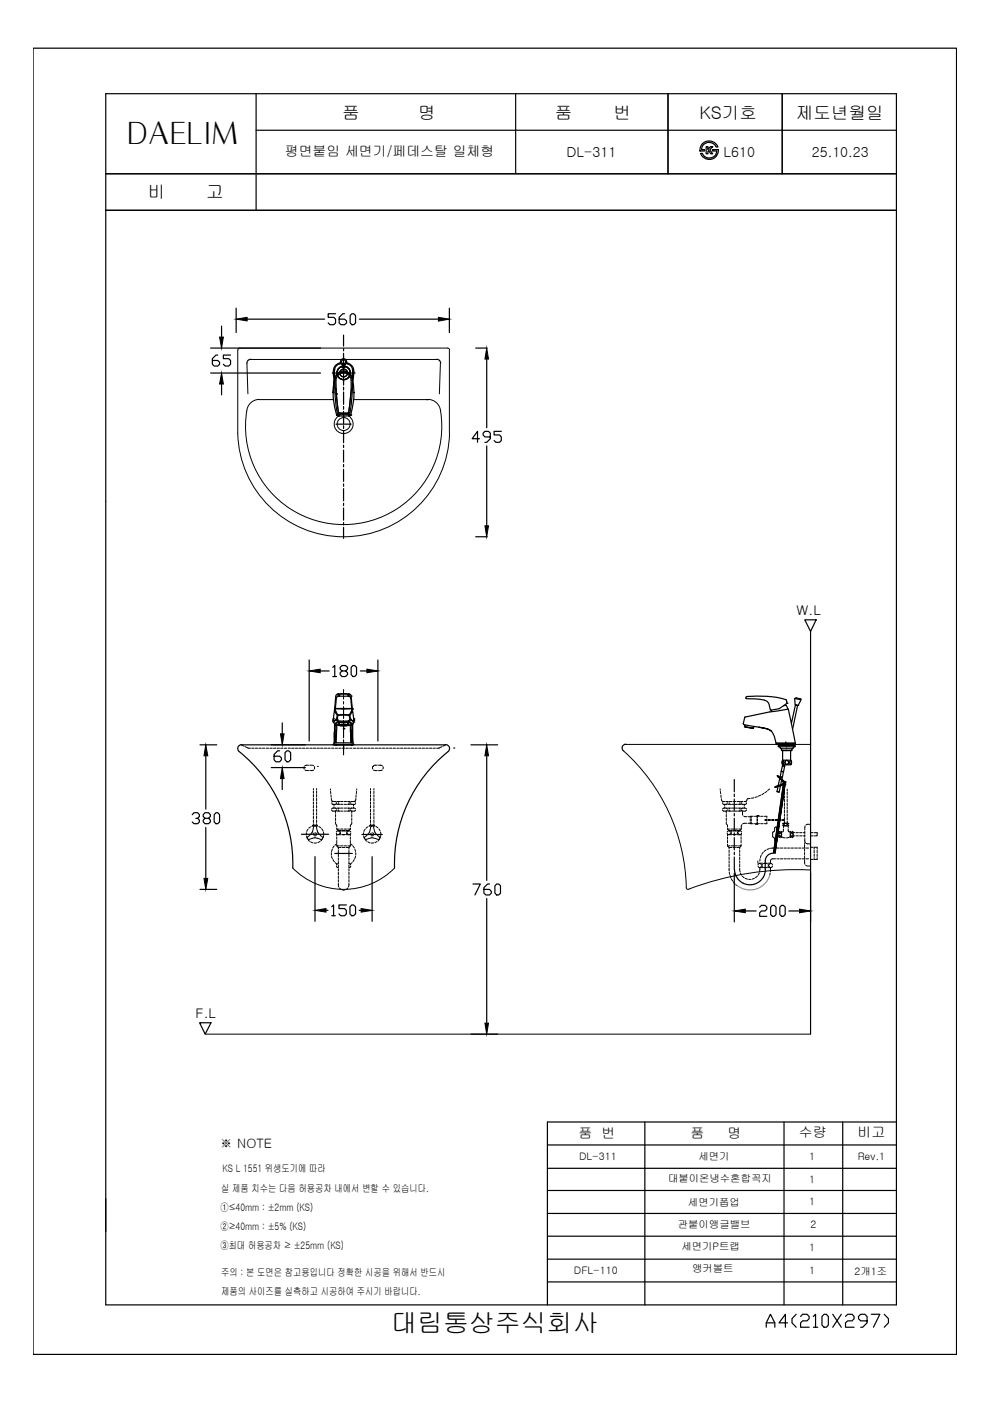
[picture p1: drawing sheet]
<svg xmlns="http://www.w3.org/2000/svg" width="210mm" height="297mm" viewBox="0 0 210 297" stroke-linecap="round" stroke-linejoin="round" font-family="sans-serif">
<!-- layer: YA -->
<g fill="none" stroke="#000" stroke-width=".25">
<path d="M7 10.2h195.8v277h-195.8zM22.4 19.9h167.7v256.8h-167.7zM54.3 19.9v24.7M109.3 19.9v16.9M141.6 19.9v16.9M165.8 19.9v16.9M22.4 36.8h167.7M54.3 27.6h135.8M148.5 32.5h.3a1.64 1.64 0 0 0 1.8 1 1.64 1.64 0 0 0 1.4-1.5h-.9v-.3h1.1a1.9 1.9 0 0 1-1.5 2.1 1.9 1.9 0 0 1-2.2-1.3zM148.8 30.6a2 2 0 0 1 3.4 .6h-.3a1.63 1.63 0 0 0-1.8-1 1.63 1.63 0 0 0-1.4 1.5h.7v.3h-1l.1-.7zM149.7 31.1h.4v.5l.6-.5h.5l-.7 .6 .6 .9h-.4l-.4-.7-.2 .2v.5h-.4zM22.4 44.6h167.7"/>
<path d="M136.7 237.9v38.8M190.1 237.9h-74v38.8M116.1 271.8h74M116.1 267h74"/>
</g>
<!-- layer: Dim -->
<g fill="none" stroke="#000" stroke-width=".25">
<path d="M44.6 79.1h23.4M44.6 73.8h23.4M46.2 75.3h-.4l-.8 .7v1.2l.4 .4h.8l.4-.4v-.4l-.4-.4h-1.2M47 69.1v2.4M48.9 75.3h-1.5v.7h1.1l.4 .4v.8l-.4 .4h-.8l-.3-.4M50.1 65.3v5.2M52.4 67.7h16.4M53.2 76.2l-.6 .2-.2 .6M71.1 66.5h-1.5v.8h1.2l.3 .4v.8l-.3 .3h-.8l-.4-.3M73.1 66.5h-.4l-.8 .8v1.2l.4 .3h.8l.4-.3v-.5l-.4-.3h-1.2M74.2 66.9l.4-.4h.4l.4 .4v1.6l-.4 .3h-.4l-.4-.3zM76.2 67.7h16.7"/>
<path d="M92.6 76.2l.6 .2 .2 .6M95.3 65.3v5.2M100.9 73.8h2.4M103.2 76.1v14.6M47 81.4v2.3M101.7 93h-1.6l1.1-1.5v2.3M103.2 94.5v17M104 92.6h-1.2l-.4-.4v-.4l.4-.3h.8l.4 .3v1.2l-.8 .8h-.4M106.3 91.5h-1.5v.7h1.1l.4 .4v.8l-.4 .4h-.8l-.3-.4M100.9 113.8h2.4M65.6 139.9v17.2M80.1 139.9v17.2"/>
<path d="M171.9 133.9v85.4M42.4 157.9h3.6M51.2 157.9h43.3M51.2 157.9a.83 .83 0 0 0-.8 .5 .83 .83 0 0 0 .3 1 30.5 30.5 0 0 1 11.4 24.6M59.3 159.2h-.4l-.8 .7v1.2l.4 .4h.8l.4-.4v-.4l-.4-.4h-1.2M59.8 153.3v2.3M60.4 159.6l.4-.4h.4l.4 .4v1.5l-.4 .4h-.4l-.4-.4zM67.9 142.3h1.9M70.6 141.5l.4-.4v2.3M70.6 143.4h.8M72.5 142.3l-.4-.4v-.4l.4-.4h.8l.4 .4v.4l-.4 .4h-.8l-.4 .3v.4l.4 .4h.8l.4-.4v-.4l-.4-.3M72.8 157.8v.8"/>
<path d="M74.8 141.1h.4l.4 .4v1.5l-.4 .4h-.4l-.3-.4v-1.5zM76.4 142.3h1.4M94.5 157.9a.83 .83 0 0 1 .8 .5 .83 .83 0 0 1-.3 1 30.5 30.5 0 0 0-11.3 24.6M96.2 158.6h.1M99.9 157.9h5.6M132.7 157.8a.78 .78 0 0 0-.8 .5 .78 .78 0 0 0 .3 .9M164.5 157.6h4.1M166.6 157.3v.3M40.8 172.7l.3-.4h.8l.4 .4v.4l-.4 .4h-.4M41.9 173.5l.4 .4v.4l-.4 .3h-.8l-.3-.3M43.5 173.5l-.4-.4v-.4l.4-.4h.7l.4 .4v.4l-.4 .4h-.7l-.4 .4v.4l.4 .3h.7l.4-.3v-.4l-.4-.4M43.6 160.2v11.3"/>
<path d="M43.6 175.4v10.8M45.8 172.3h.4l.4 .4v1.6l-.4 .3h-.4l-.4-.3v-1.6zM57.5 162.7h7.3M59.8 165.1v2.3M103.2 160.2v26.5M42.4 188.6h3.6M66.8 181.6v13.7M69.1 193h.4M70.3 192.2l.4-.3v2.3M70.3 194.2h.8M73.4 191.9h-1.5v.7h1.2l.3 .4v.8l-.3 .4h-.9l-.3-.4M74.2 192.2l.4-.3h.4l.4 .3v1.6l-.4 .4h-.4l-.4-.4z"/>
<path d="M76.1 193h.5M78.9 181.6v13.7M100.3 187.4h1.5l-1.1 2.4M103.2 190.5v26.4M103.8 187.4h-.4l-.8 .8v1.2l.4 .4h.8l.4-.4v-.4l-.4-.4h-1.2M104.9 187.8l.4-.4h.4l.4 .4v1.6l-.4 .4h-.4l-.4-.4zM155.7 185.1v10.4M158 193.1h2.3M161.1 192.3l.3-.3h.8l.4 .3v.5l-.4 .3h-.8l-.3 .4v.8h1.5M163.8 192h.4l.3 .3v1.6l-.3 .4h-.4l-.4-.4v-1.6zM165.3 192.3l.4-.3h.4l.4 .3v1.6l-.4 .4h-.4l-.4-.4zM167.2 193.1h2.3"/>
<path d="M99.9 219.3h5.6M166.2 237.9v38.8M178.7 237.9v38.8M116.1 257.3h74M116.1 252.4h74M116.1 242.8h74M116.1 247.7h74M116.1 262.1h74"/>
<circle cx="72.9" cy="79.1" r="1.42"/>
</g>
<!-- layer: drawing -->
<g fill="none" stroke="#000" stroke-width=".21">
<path d="M52.4 77.1l.2 6.4M53.2 76.2h39.4M93.4 77.1l-.2 6.4M94.9 73.8h-44.1l-.4 .4M94.9 73.8l.4 .4v17.6a22.4 22.4 0 0 1-22.5 22 22.4 22.4 0 0 1-22.4-22v-17.6M52.3 87.1a20.8 20.8 0 0 0 20.6 24.1 20.8 20.8 0 0 0 20.5-24.1M70.7 84.7h-15.8a2.69 2.69 0 0 0-2.6 2.4M71.7 88.2a2.01 2.01 0 0 0-.3 3 2.01 2.01 0 0 0 3 0 2.01 2.01 0 0 0-.4-3M75 84.7h15.8M90.8 84.7a2.69 2.69 0 0 1 2.6 2.4M132.2 159.2a40.5 40.5 0 0 1 13.4 29.2l.2 .2a64.9 64.9 0 0 1 26-4.1M132.7 157.8h39.2"/>
<path d="M62.1 184a15.1 15.1 0 0 0 21.6 0M43.5 219.3h128.4"/>
<circle cx="72.9" cy="89.9" r="1.38"/>
</g>
<!-- layer: HID -->
<g fill="none" stroke="#000" stroke-width=".21">
<path d="M51.2 157.9l.6 .3M52 158.3l.6 .3h.5M53.4 158.6h.5M54.1 158.6h.5M54.9 158.6h.5M55.7 158.6h.5M56.5 158.6h.5M57.2 158.6h.5M58 158.6h.5M58.7 158.6h.6M59.5 158.6h.5M60.3 158.6h.5"/>
<path d="M61.1 158.6h.5M61.8 158.6h.5M62.6 158.6h.5M63.4 158.6h.5M64.1 158.6h.5M64.9 158.6h.5M65.7 158.6h.5M66.4 158.6h.6M67.2 158.6h.5M68 158.6h.5M68.7 158.6h.5M69.5 158.6h.5"/>
<path d="M70.3 158.6h.5M71.1 158.6h.5M71.8 158.6h.5M72.6 158.6h.5M73.3 158.6h.6M74.1 158.6h.5M74.9 158.6h.5M75.7 158.6h.5M76.4 158.6h.5M77.2 158.6h.5M78 158.6h.5M78.7 158.6h.5"/>
<path d="M79.5 158.6h.5M80.3 158.6h.5M81.1 158.6h.5M81.8 158.6h.5M82.6 158.6h.5M83.3 158.6h.5M84.1 158.6h.6M84.9 158.6h.5M85.7 158.6h.5M86.4 158.6h.5M87.2 158.6h.5M88 158.6h.5"/>
<path d="M88.8 158.6h.5M89.5 158.6h.5M90.3 158.6h.5M91 158.6h.6M91.8 158.6h.5M93.7 158.3l-.6 .3h-.5M94.5 157.9l-.6 .3M64.5 162.5v.5M64.7 163.3l.7 .1M65 176.5v.6M65 177.3l.2 .5M65.3 175.8l-.2 .5"/>
<path d="M65.3 178l.3 .4M65.4 162.2l-.8 .2M65.7 162.2l.8 .2M65.9 175.3l-.4 .3M65.9 178.5l.5 .2M66.4 167.2v.2M66.4 167.7v.5M66.4 168.5v.5M66.4 169.3v.5M66.4 170v.5M66.4 170.8v.5M66.4 171.5v.6"/>
<path d="M66.4 172.3v.5M66.4 173.1v.5M66.4 173.9v.5M66.4 174.6v.3M66.5 163.3l-.8 .1M66.6 175.1l.4 .1 .4 1.3 1 1-.1 .4-1.5-.3-1.3 .4-.3-.2v-.3l1-1zM66.6 175.1l-.5 .1M66.6 176.6l-.2 .2 .1 .2M66.7 162.5v.5M66.8 175.1h.5l-.1-.2h-.8l-.1 .2M66.8 176.6l.3 .3M67 177.1l-.4 .1"/>
<path d="M67.1 178.7h-.5M67.1 167.2v.2M67.1 167.7v.5M67.1 168.5v.5M67.1 169.3v.5M67.1 170v.5M67.1 170.8v.5M67.1 171.5v.6M67.1 172.3v.5M67.1 173.1v.5M67.1 173.9v.5M67.1 174.6v.3"/>
<path d="M67.3 162.5h.1M67.6 175.2l.4 .3M67.8 178.4l-.4 .3M68.2 175.7l.3 .5M68.4 177.9l-.4 .4M68.6 176.4l.1 .5M68.6 177.1l-.1 .5M70 167.3l.1 .2M70.1 167.8v.5M70.2 168.5v.6M70.3 169.3l.1 .5 .8 .1M70.3 171.8l.3 .2"/>
<path d="M70.3 170.4l.3 .1M70.6 172h.6M70.6 170.5h.6M70.6 171.3l-.3 .2M70.6 169.9l-.3 .2M70.6 171.3h.6M70.8 170.5v.3M70.8 171.1v.2M70.9 179.4l-.3 .4M71.1 171.3l.3 .2M71.1 169.9l.3 .2M71.1 174.2v.5l.3 .3v.3"/>
<path d="M71.1 172v.4M71.1 172.7v.5M71.1 173.5v.5M71.3 176.7l.2 .2 .8 .1M71.3 171.8l-.2 .2M71.4 170.4l-.3 .1M71.4 178.9l-.4 .3M71.4 175.5v.3M71.4 176.8v.4M71.4 177.4v.5M71.4 178.2v.5M71.4 179v.3"/>
<path d="M71.4 171.3h.6l-.3 .2M71.4 172h.6M71.4 170.5h.6M71.4 169.9h.6M71.7 176.1l.3 .3M71.7 171.8l.3 .2M71.7 170.4l.3 .1M71.7 179.7h.6M71.7 179.7v.4M72 175.8h-.6l.3 .3h.6h-.6l-.4 .3M72 179.3h-.6l.3 .4M72 169.9l-.3 .2"/>
<path d="M72 176.7l-.3 .3M72.2 179.3h.5M72.2 175.8h.5M72.2 172h.5M72.2 170.5h.5M72.2 171.3h.5M72.2 169.9h.5M72.2 176.3v.5M72.5 176.9h.7M72.5 176.2h.7M72.6 177h.5M72.6 176.1h.5"/>
<path d="M72.6 179.7h.5M73 179.3h.5M73 175.8h.5M73 172h.5M73 170.5h.5M73 171.3h.5M73 169.9h.5M73.3 179.7h.7M73.4 176.3v.5M73.6 176.7l.4 .3M73.7 179.3h.6M73.7 175.8h.6"/>
<path d="M73.7 170.5h.6M73.7 171.3h.5M73.7 169.9h.5M73.8 171.3l.2 .2M73.8 169.9l.3 .2M74 179.7v.4M74 176.1l-.4 .3M74 171.8l-.3 .2h.5M74 170.4l-.2 .1M74.3 175.8l-.3 .3h-.7h.8l.3 .3M74.3 178.9l.4 .3M74.3 175.5v.3"/>
<path d="M74.3 176.8v.4M74.3 177.4v.5M74.3 178.2v.5M74.3 179v.3M74.3 179.3l-.3 .4M74.3 171.8l.3 .2M74.3 170.4l.3 .1M74.4 176.7l-.3 .3h-.8M74.5 171.3h.5M74.6 171.3l-.3 .2M74.6 169.9l-.3 .2M74.6 174.2v.5l-.3 .3v.3"/>
<path d="M74.6 172v.4M74.6 172.7v.5M74.6 173.5v.5M74.8 179.4l.3 .4M75 170.5v.3M75 171.1v.2M75.1 171.3l.3 .2M75.1 169.9l.3 .2M75.4 171.8l-.3 .2h-.6M75.4 170.4l-.1 .1h-.8M75.5 169.3l-.2 .6h-.8M75.5 168.5v.6"/>
<path d="M75.6 167.8v.5M75.6 167.3v.2M77.1 176.5v.6M77.1 177.3l.2 .5M77.4 175.8l-.2 .5M77.4 178l.4 .4M78 175.3l-.4 .3M78 178.5l.5 .2M78.6 167.2v.3M78.6 167.7v.5M78.6 168.5v.5M78.6 169.3v.5"/>
<path d="M78.6 170v.5M78.6 170.8v.5M78.6 171.6v.5M78.6 172.4v.5M78.6 173.1v.5M78.6 173.9v.5M78.6 174.6v.3M78.7 175.1l.5 .1 .3 1.4 1 1-.2 .4-1.4-.4-.7 .2a.53 .53 0 0 1-.8 .1l-.1-.4 1-1zM78.7 176.6l-.1 .4M78.7 175.1l-.5 .1M79 176.6l.2 .3M79 175.1h.5"/>
<path d="M79 162.5v.5M79 162.5h.1M79.1 177.1l-.4 .1M79.2 163.3l.8 .1M79.2 178.7h-.5M79.3 167.2v.3M79.3 167.7v.5M79.3 168.5v.5M79.3 169.3v.5M79.3 170v.5M79.3 170.8v.5M79.3 171.6v.5"/>
<path d="M79.3 172.4v.5M79.3 173.1v.5M79.3 173.9v.5M79.3 174.6v.3M79.4 175.1l-.1-.2h-.8l-.1 .2M79.7 175.2l.4 .3M80 178.4l-.5 .3M80 162.2l-.8 .2M80.2 162.2l.9 .2M80.3 175.7l.3 .5M80.5 177.9l-.3 .4M80.7 176.4l.1 .5"/>
<path d="M80.7 177.1l-.1 .5M81.1 163.3l-.9 .1M81.2 162.5v.5M152.7 167.3v.2M152.7 167.8l.1 .5M152.9 168.6v.5M152.9 169.3l.2 .5 .6 .1M153.2 170.4l.3 .1M153.2 171.8l.3 .2M153.4 172h.7M153.4 170.5h.7M153.5 169.9l-.3 .2"/>
<path d="M153.7 170.5v.3M153.7 171.1v.2M154 171.3l.2 .2M154 174.2v.5l.2 .3v.3M154 172v.4M154 172.7v.5M154 173.5v.5M154 171.3h-.6l-.2 .2M154.2 176.7l.1 .2 .9 .1M154.2 170.4l-.3 .1M154.2 171.8l-.3 .2M154.2 175.5v.3l.4 .3h.6h-.7l-.3 .3"/>
<path d="M154.2 179.3h.6M154.2 175.8h.6M154.2 179.3l.4 .4M154.2 176.8v.4M154.2 177.4v.5M154.2 178.2v.5M154.2 179v.3M154.3 171.3h.5M154.3 172h.5M154.3 170.5h.5M154.4 169.9h-.4l.2 .2M154.5 176.1l.4 .3"/>
<path d="M154.5 179.7h.7M154.6 170.4l.3 .1M154.6 171.8l.3 .2M154.6 179.7v.3M154.7 169.9h.5M154.8 169.9l-.2 .2M154.8 171.3l-.2 .2M154.9 176.7l-.4 .3M155.1 179.3h.5M155.1 175.8h.5M155.1 172h.5M155.1 170.5h.5"/>
<path d="M155.1 171.3h.5M155.1 176.3l-.1 .2 .1 .3M155.3 176.9h.8M155.3 176.2h.8M155.4 177h.5M155.4 176.1h.6M155.4 179.7h.5M155.4 169.9h.6M155.8 179.3h.5M155.9 175.8h.5M155.9 172h.5M155.9 170.5h.5"/>
<path d="M155.9 171.3h.5M156.2 176.1h.6M156.2 179.7h.6M156.2 169.9h.5M156.3 176.3v.5M156.5 176.7l.4 .3M156.6 179.3h.5M156.6 175.8h.6M156.6 171.3h.5M156.7 169.9l.2 .2M156.7 171.3l.2 .2M156.8 176.1l.4 .3"/>
<path d="M156.8 179.7v.3M156.9 176.1l-.4 .3M156.9 170.4l-.3 .1h.5M156.9 171.8l-.3 .2h.5M157 169.9h.5M157.1 179.3l-.3 .4M157.1 176.8v.4M157.1 177.4v.5M157.1 178.2v.5M157.1 179v.3M157.2 176.7l-.3 .3h-.7M157.2 170.4l.3 .1"/>
<path d="M157.2 171.8l.3 .2M157.3 174.9l-.1 .9-.4 .3M157.4 171.3h.5M157.4 172l.1 .9M157.5 169.9l-.3 .2M157.5 171.3l-.3 .2M157.7 173.1l.7 .1M157.8 169.9h.3M157.8 170.5v.3M157.8 171.1v.2M158 169.9l.3 .2M158 171.3l.3 .2"/>
<path d="M158.3 170.4l-.2 .1h-.7M158.3 171.8l-.3 .2h-.6M158.4 174.6l-.9 .1M158.6 174.6h.5M158.7 173.2h.4M159.1 169.3h-.6l-.2 .5-.3 .1M159.1 174.3v.3h.6M159.1 173.6v.5M159.3 173.1v.2M159.3 173.6v.5M159.3 174.3v.3M159.7 173.1h-.6v.2"/>
<path d="M159.8 169.1l-.5 .1M160 174.6h1M160 173.1h1M160.5 172.9v.4M160.5 173.6v.5M160.5 174.3v.5h-.3M160.6 173.6v.5M160.6 174.3v.5M160.6 168.9l-.5 .2M160.9 172.9h-.3v.4M161.3 174.6h.5M161.3 173.1h.5"/>
<path d="M161.3 168.6l-.5 .2M162 168.2l-.5 .3M162 173.1h.6v.2M162.2 173.8h.4M162.2 174h.4M162.6 167.8l-.4 .3M162.6 174.3v.3h-.6M162.6 173.6v.5M162.8 173.8h.6M162.8 174h.6M163.1 179.9l-.5 .2M163.2 167.3l-.4 .3"/>
<path d="M163.6 173.8h.5M163.6 174h.5M164.4 173.8h.5M164.4 174h.5M164.5 179.8h-1.1M164.7 176v-.6h-.3l-.2 .1v.7l-.4 .3v.8l.4 .4v.6l.3 .2 .2-.1v-.6M164.7 177.1v.5M164.7 177.1h.2M164.7 179.8h.5M164.8 177.1l.5 .5M165.1 173.8h.5M165.1 174h.5"/>
<path d="M165.2 176.3l.1 .2 .3-.2M165.3 176.2l-.5 .6h-.1v-.5M165.5 179.8h.5M165.5 176.2l.2 .3v.8l-.2 .3M165.6 177.5l-.2-.2-.2 .3M165.7 177.4l.8 .2M165.9 173.8h.4M165.9 174h.4M165.9 174.7l.2-.2h1l.1 .2M165.9 174.9l.3 .2M166 174.6l.2 .1-.2 .4M166.1 175.7v.6l-.4 .1"/>
<path d="M166.1 175.1v.4M166.2 179.8h.5M166.3 167.3v.4M166.3 168v.5M166.3 168.7v.5M166.3 169.5v.5M166.3 170.2v.6M166.3 171v.5M166.3 171.8v.5M166.3 172.6v.5M166.3 173.3v.5M166.3 174.1v.4"/>
<path d="M166.9 167.3v.4M166.9 168v.5M166.9 168.7v.5M166.9 169.5v.5M166.9 170.2v.6M166.9 171v.5M166.9 171.8v.5M166.9 172.6v.5M166.9 173.3v.5M166.9 174.1v.4M167 179.8h.5M167.1 175.7l.1 .6 .4 .1"/>
<path d="M167.1 175.1v.4M167.2 174.6l-.2 .2 .2 .3M167.2 174.9l-.1 .2h-.9M167.6 177.4l-.9 .2M167.6 176.3l.2 .2 .3-.2M167.7 176.2l-.2 .2v1l.2 .2M167.8 179.8h.5M168 176.2l.2 .3M168.1 177.5l-.3-.2-.2 .3M168.2 176.5v.8l-.2 .3M168.2 176.5h.3M168.2 177.2h.3"/>
<path d="M168.5 179.8h.6M168.8 176.5h.5M168.8 177.2h.5M169.3 179.8h.5M169.5 176.5h.5M169.5 177.2h.5M170.1 179.8h.5M170.3 176.5h.3M170.3 177.2h.3M170.6 179.1v.6M170.6 180v.5M170.6 177.7l.1 .9-.1 .4"/>
<path d="M170.6 176.2v.5M170.6 177v.5M170.7 175.1l-.1 .9M170.8 179.8h.6M170.9 178.8l1 .1M171.9 174.8l-1 .1M171.9 176.5h.5M171.9 177.2h.5M171.9 179.6h.5M172.7 176.5h.6v.7h-.6M70.3 180.8v.5M70.3 181.6l.2 .4"/>
<path d="M70.5 180.1l-.2 .5M70.6 182.3l.3 .4M71.1 182.9l.3 .3M71.7 183.1l-.4 .3M71.7 187.3l.1 .8M71.7 183.4v.6l-.4-.3M71.7 180.3v.6M71.7 181.1v.5M71.7 181.9v.5M71.7 182.6v.5M71.7 184.2v.5M71.7 184.9v.6"/>
<path d="M71.7 185.7v.5M71.7 186.5v.5M72 188.3l.4 .3M72.6 188.7h.5M73.7 188.3l-.4 .3M74 187.3l-.1 .8M74 183.4v.6l.3-.1 .1-.2M74 183.1l.4 .3M74 180.3v.6M74 181.1v.5M74 181.9v.5M74 182.6v.5"/>
<path d="M74 184.2v.5M74 184.9v.6M74 185.7v.5M74 186.5v.5M74.7 182.9l-.5 .3M75.1 182.3l-.3 .4M75.3 180.1l.1 .4M75.4 181.5l-.2 .5M75.4 180.8v.5M154.6 180.2v.5M154.6 181v.5M154.6 181.8v.5"/>
<path d="M154.6 182.5v.5M154.6 183.3v.5M154.6 184v.6M154.6 184.9l.1 .5M154.8 185.6l.2 .5M155.1 186.3l.2 .5M155.5 187l.3 .4M156 187.6l.2 .2M156.8 184l.1 .8M156.8 180.2v.5M156.8 181v.5M156.8 181.8v.5"/>
<path d="M156.8 182.5v.5M156.8 183.3v.5M157 185.1l.2 .5M157.4 185.8l.4 .3M158 186.2l.5 .2M158.7 186.5h.5M160 186.2l-.5 .2M160.6 185.7l-.4 .4M160.7 182.6v.4M160.7 183.6l.4 .4M161 185.1l-.3 .5M161.1 183l.3 .4"/>
<path d="M161.1 183l-.4 .4M161.1 184l-.1 .8M161.1 184h.6M161.1 183h.6M161.1 182.1v.5M161.4 181.3l-.2 .5M161.4 183.6l-.3 .4M161.7 183.3v.4M161.8 180.7l-.3 .4M161.9 183.9h.7M161.9 183.1h.7M162 184h.5"/>
<path d="M162 183h.5M162.4 180.2l-.4 .3M162.8 183h.6l-.3 .4M162.8 183.3v.4M163.1 183.6l.3 .4h-.6M163.3 185.1l-.1 .5M163.8 183.6l-.1 .2-.3 .2v.8M164.5 182.1h-.8l-.3 .2v.7l.4 .4M164.7 182.1h.5M165.5 182.1h.5M166.2 182.1h.5M167 182.1h.5"/>
<path d="M167.8 182.1h.5M168.5 182.1h.6M169.3 182.1h.5M170.1 182.1h.5M170.6 182.3l.1 .9M170.6 180.7v.5M170.6 181.5v.5M170.8 183.4l.3 .2h.8M170.8 182.1h.6M171.9 182.2h.5M172.6 180.1v-.5h.7v.5M172.6 180.3v.5"/>
<path d="M172.6 181.1v.5M172.6 181.8v.4h.7v-.4M173.3 180.3v.5M173.3 181.1v.5"/>
<circle cx="165.4" cy="176.9" r=".31"/>
<circle cx="166.6" cy="174.9" r=".3"/>
<circle cx="167.9" cy="176.9" r=".3"/>
</g>
<!-- layer: CENTER -->
<g fill="none" stroke="#000" stroke-width=".25">
<path d="M70.5 79.1h4.8M72.8 71v2.4M72.8 73.9v.5M72.8 74.9v2.6M72.8 78v.5M72.8 79v2.6M71.2 89.9h3.3M72.8 82.1v.5M72.8 83.1v2.6M72.8 86.2v.5M72.8 87.2v2.6M72.8 90.3v.5"/>
<path d="M72.8 91.3v2.6M72.8 94.4v.5M72.8 95.4v2.6M72.8 98.5v.5M72.8 99.5v2.6M72.8 102.6v.5M72.8 103.6v2.6M72.8 106.7v.5M72.8 107.7v2.6M72.8 110.8v.5M72.8 111.8v2.3M63.9 176.9h5.8"/>
<path d="M76.7 176.9h4.4M155.7 165.3v2.6M155.7 168.4v.5M155.7 169.4v2.6M155.7 172.5v.5M155.7 173.5v2.6M155.7 176.6v.5M155.7 177.6v2.6M71 180.9h3.7M155.7 180.7v.5M155.7 181.7v2.6M155.7 184.3a3.3 3.3 0 0 0 3.3 3.3 3.3 3.3 0 0 0 3.3-3.3"/>
<path d="M163.9 180.9a1.63 1.63 0 0 0-1.7 1.6v1.8"/>
</g>
<!-- layer: 0 -->
<path d="M163.2 185.6a4.4 4.4 0 0 1-6.9 2.1" fill="none" stroke="#939598" stroke-width=".25"/>
<!-- layer: 7 -->
<g fill="none" stroke="#000" stroke-width=".25">
<path d="M71 78.3l-.1 .6 .1 .7M71.5 79.4a1.76 1.76 0 0 1 2.7 0M71.7 79.1a1.84 1.84 0 0 1 1.9-.3 1.84 1.84 0 0 1 1.1 1.6 22.5 22.5 0 0 1-.7 7.5h-2.3a26.1 26.1 0 0 1-.6-8zM72.2 76.9a1.9 1.9 0 0 0-1.6 2.1l.3 1.7M72.2 77.1a1.67 1.67 0 0 0-1.3 2v1.1M72.3 77l-.3 .1M72.5 77.3a.67 .67 0 0 1-.2-1 .67 .67 0 0 1 1.1 0 .67 .67 0 0 1-.3 1M72.5 77.3l.3 .1-.3-.1M72.6 78.9a1.86 1.86 0 0 0-1.6 1.4v1.9l.3 1.3M72.6 78.9h.1M72.6 78.9h.5M72.6 77.7l.2 .2 .3-.2"/>
<path d="M72.6 77.3v.6M72.8 77.4l.3-.1-.3 .1M73.1 78.9a1.82 1.82 0 0 1 1.6 1.7v1.6l-.3 1.3M73.1 78.9h.1M73.1 77.3v.6M73.4 77.1a1.67 1.67 0 0 1 1.4 2l-.1 .9M73.4 77l.3 .1M73.5 76.9a2.09 2.09 0 0 1 1.5 2.9l-.2 .9M74.7 80h.1M74.7 80v.2zM74.8 78.3l.1 .6-.1 .7M70.6 83.2l.3-3-.3 3 .1 1.7"/>
<path d="M70.6 83.2h.1M70.7 84.9l.7 3M70.7 84.9h.1M70.9 80.2h.1M71.1 82.5h.1M71.3 83.5l.4 3.9M71.3 83.5h.1M71.4 87.9h.1M71.4 87.9v.2M71.4 88.1h.1M71.5 88.1h.1M71.5 88.1l.2 .1"/>
<path d="M71.7 88.2h.1M71.7 87.4l.2 .2 2-.1M71.7 87.5l1.1 .2 1-.1M71.7 87.5h.1M71.7 87.4v.1M71.7 88.2h1.1M73.8 87.6h.1M73.9 88.2h.1M73.9 87.5h.1M73.9 88.2h-1.1M73.9 87.5l-.1 .1M74 88.2h.1"/>
<path d="M74.2 88.1h.1M74.2 88.1l-.2 .1M74.4 87.9h.1M74.4 87.9l-.2 .2M74.4 83.5l-.5 3.9 .6-5.1v-1.7a1.61 1.61 0 0 0-1.7-1.5 1.61 1.61 0 0 0-1.6 1.5l.2 3.4 .3 3.4M74.4 83.5h.1M74.5 82.5h.1M74.7 80.2l.3 3M74.7 80.2h.1M75 84.9l-.6 3M75 84.9h.1M75 83.2h.1"/>
<path d="M75 83.2v1.7M70.6 152.7h.1M70.6 157.8h4.4M70.7 152.4h.1M70.7 153.1h.1M70.7 152.4l-.1 .3 .1-.3M70.7 153.1l.2 .4M70.9 156.1v1.4v-1.4M70.9 155.5v.6zM70.9 150.4l.2 .6M70.9 153.7v.3v-.3M70.9 154.4v.3v-.3"/>
<path d="M70.9 154.7v.8zM70.9 154v.4v-.4M70.9 153.5h.1M70.9 153.5v.2v-.2M70.9 150.4h.1M70.9 150.4l-.2 2M70.9 153.5l.2 .1M71 153.4h.1M71 150.3h.1M71 150.3l-.1 .1M71 153.4l-.1 .1M71 150.2h.1"/>
<path d="M71.1 151h.1M71.1 151l.4 .7 .2-.1M71.1 150.2a1.76 1.76 0 0 0 .6 1.4M71.1 157.9h.1M71.1 150.2h3.5M71.1 150.2h.1M71.1 153.5l.9 .1M71.1 153.5v.1M71.1 153.6h.1M71.1 150.2l1.7 .1 1.7-.1M71.2 153.8l-.1 3.7M71.2 153.6h.1"/>
<path d="M71.2 153.8h.1M71.2 147.6h.1M71.2 153.7v.1M71.2 153.6l.1 .2M71.2 147.6l-.2 2.6M71.3 157.9h.1M71.3 157.8v.2zM71.3 153.8v3.7M71.3 152.5l-.6 .5-.1-.3 .1 .4M71.3 153.8l.9 .1M71.3 152.5l.1 .1M71.5 152.5l.2-.8 1.1-.1 1.2 .1 .2 .8"/>
<path d="M71.5 152.5h.1M71.5 152.5l.2 .3 1.1 .1M71.5 151.7l-.2 .8M71.6 147.2l-.4 .4M71.6 153l-.2-.4-.7 .5M71.6 153l-.5 .5M71.6 153l-.6 .4M71.7 151.6h2.3M71.7 153h2.2M71.8 147.5h-.1a1.18 1.18 0 0 0-.5 1.4l-.1 1.3M71.8 147.5h.1M71.8 147.2h2"/>
<path d="M71.8 147.5h2M71.9 153.2v.2M72 153.8l.4 .1 1.3-.1M72 153.5v-.2v.5M72 153.6h1.7M72 153.8a2.42 2.42 0 0 1 1.7 0M72.1 153.7l.7-.1 .8 .2-.8 .1h-.6l-.2-.1zM72.8 152.9v1M73.7 153.5v-.2v.5M73.8 147.5h.1M73.8 153.2v.2M73.9 153.3l-1.6-.2-.4 .2"/>
<path d="M73.9 147.5h.1a1.08 1.08 0 0 1 .5 1.4l.1 1.3M73.9 153.3h-.1M73.9 153l.7 .5M74 151.6l.2 .1M74.1 153l.6 .4M74.1 153h-.2M74.1 147.2h-2.5h.2v.3M74.1 147.2h-.3l.1 .1v.2M74.1 147.2l.3 .1 .1 .3M74.2 151.7l.1 .8M74.2 152.5h.1M74.2 152.5l-.2 .3-1.2 .1"/>
<path d="M74.3 153.8l.1 3.7M74.3 152.5l.7 .5v-.3v.4l-.3 .4M74.3 153.8l-.8 .1M74.3 152.6l-.2 .4M74.3 152.5v.1M74.3 152.6l.7 .5M74.5 153.8v3.7M74.5 147.6h.1M74.5 147.6l.2 2.7-.1-.1M74.5 150.2h.1M74.5 153.6h.1M74.5 153.8h.1"/>
<path d="M74.5 153.6v.2M74.5 153.6l-.2 .2M74.6 150.2a1.76 1.76 0 0 1-.6 1.4M74.6 157.9h.1M74.6 157.8v.2zM74.6 151l-.4 .7M74.6 151h.1M74.6 153.5h.1M74.6 150.2h.1M74.6 153.5l-.9 .1M74.7 150.4l-.1 .6M74.7 153.5h.1"/>
<path d="M74.7 150.4h.1M74.7 150.3h.1M74.7 150.4l.3 2M74.7 153.5l-.2 .1M74.7 150.3v.1M74.7 153.7v.3v-.3M74.7 154.4v.3v-.3M74.7 155v.5zM74.7 154.7v.3v-.3M74.7 155.5v.6zM74.7 154v.4v-.4M74.7 153.5v.2v-.2"/>
<path d="M74.8 157.5h-3.9l-.3 .3 4.2 .1M74.8 157.5l-.1-1.4 .1 1.4M74.8 157.5l.2 .4h-2.2M75 152.4h.1M75 153.1h.1M75 152.4v.3zM75 152.7h.1M157.6 153.4l.1 .2M157.7 153.6l.2 .1M157.8 154.1l2 .3M157.9 152.1l-.3 1.3M158 152l-.1 .1"/>
<path d="M158.1 154.1h.1M158.1 154.1l1.4 .3M158.2 147.9l.1 .2M158.2 148.1a9.2 9.2 0 0 1 4.5 .6l.4 .6 .3 1.3 1.8-.3 1.7-1.2M158.2 147.7l-.1 .3M158.3 147.7a21 21 0 0 1 8.4 .7l.2 .7M158.4 147.7h-.1M159.5 154.4h.1M159.8 154l-1.9-.3-.1 .4M160.7 154.1l-.9-.1v.4M162.1 154.4l-1.4-.3 1.4 .3M162.1 154.4l1.3 .5z"/>
<path d="M163.6 150.5v.4M164.6 157.6v.2h4v-.2M165 158.2v-.1h3.6v.1M165 158.2l.1 .1M165.1 158.3h3.4M165.3 158.3l.1 .1M165.4 158.5v.1M165.5 158.6l.2 .2M165.6 158.8h2.4M165.7 158.8v.3h2.2v-.3M165.9 159.1v2.1h1.7v-2.1M165.9 157.8v.3"/>
<path d="M166.7 149.5l.4 .9M166.7 149.5l-.6 .1M166.9 149.1h.1M167.2 150.4l-4 .5-5.2 1.1M167.6 157.8v.3M167.8 153.4l.8 4.2-4.1-.1a4.5 4.5 0 0 0-1.1-2.6l.1 .1M168.2 158.5l-.3 .3M168.3 158.3l-.1 .1M168.5 148.1l1.3 .3-.2-.2M168.5 148.1l.1 1.3M168.6 149.5l.5 .1M168.6 158.2l-.1 .1"/>
<path d="M168.6 149.5l.5 .1-1.1 5M168.6 149.5h.1M168.6 149.5l-.8 3.9-.6-2.9M168.7 148h.1M168.7 148l-.2 .1M168.8 148l.8 .2M169.1 149.5h.1M169.6 148.2h.1M169.8 148.3l-.6 1.2M164.6 166.8l-.3 .1 .7-.1M164.6 166.8l-.3 .1M164.7 167.8l.1 .1h.4"/>
<path d="M164.7 167.8l.5 .1M164.8 164.5l.2 .2zM164.8 164.4l.6 .4M165 164.7l1.1 1.1M165 164.7l1.1 1M165.1 166.6h.1M165.1 166.6l.5-.1zM165.5 165l.3 .4zM165.5 165h.1M165.5 164.7h-.1M165.5 166.5h.1M165.6 166.5h.1"/>
<path d="M165.6 163.5l.5 .2-.2 1.1-.5-.2zM165.6 163.5l.5 .1M165.7 163.5h.1M165.8 165.3h.1M165.8 165.2l.5 .5M165.8 164.8l-.6 3.1M165.8 164.8l-.4-.1-.7 3.1M165.8 164.8h.1M165.9 162.4l.5 .1M165.9 162.4l-.3 1.1M165.9 161.2l.2 .1M165.9 162.4h.1"/>
<path d="M166 161.2a.83 .83 0 0 0 0 1M166 166.3h.1M166.1 166.2h.1M166.1 166.4l-.6 .2M166.1 166.2l-1.5 .5M166.1 166.2l-1.5 .6M166.1 165.7h.1M166.1 166.2l-2.1 14.6M166.1 165.8v.1M166.1 165.8l-.1 .3 .1 .1M166.1 163.6h.1M166.1 161.4l.1 .5-.3 .2"/>
<path d="M166.1 165.7l.4 .1M166.1 166.2l-2.1 14.7M166.1 165.7v.2M166.1 165.7l.1 .2M166.1 165.9v.3M166.2 165.9h.3M166.2 165.9l-.1 .3M166.3 162.4v.1M166.4 166v.3M166.4 166l-.1-.1-2.2 15M166.4 166l-2.2 14.9M166.4 162.5l-.3 1.1"/>
<path d="M166.4 166.3l-2.1 14.6 2.1-14.6M166.4 165.9v.4M166.4 166.3h.1M166.4 162.2v.2h-.5v-.2h1.7M166.5 165.8h.1M166.5 165.9l-.1 .3 .1-.3M166.5 165.8v.1M166.6 161.4l-.2 .3 .3 .3M166.6 161.3h.5M166.7 161.3h-.1M167.1 161.4v.5l-.5 .1M167.4 161.8l.3 .3"/>
<path d="M167.5 161.5v.3M167.5 161.4l-.1 .1M167.7 161.2a.83 .83 0 0 1 0 1M167.7 161.2l-.2 .1"/>
<circle cx="72.8" cy="76.7" r=".44"/>
<circle cx="72.9" cy="79.1" r="1.42"/>
</g>
<!-- layer: 002 -->
<path d="M90.5 84.7h.3" fill="none" stroke="#000" stroke-width=".25"/>
<!-- layer: Dim -->
<g fill="#000" stroke="#000" stroke-width=".21">
<path d="M46.6 71.5h.8l-.4 2.3zM50.1 67.7l2.3-.4v.7zM92.9 67.3l2.4 .4-2.4 .4zM103.2 73.8l.4 2.3h-.8zM47 79.1l.4 2.3h-.8zM102.8 111.5h.8l-.4 2.3zM59.5 155.6h.7l-.4 2.3zM65.6 142.3l2.3-.4v.7zM77.8 141.9l2.3 .4-2.3 .3zM43.6 157.9l.5 2.3h-.8zM59.8 162.7l.4 2.4h-.7zM103.2 157.9l.4 2.3h-.8z"/>
<path d="M43.3 186.2h.8l-.5 2.4zM66.8 193l2.3-.4v.8zM76.6 192.6l2.3 .4-2.3 .4zM155.7 193.1l2.3-.3v.7zM169.5 192.8l2.4 .3-2.4 .4zM102.8 216.9h.8l-.4 2.4z"/>
</g>
<!-- layer: 6EXTRA -->
<circle cx="72.8" cy="154.5" r=".19" fill="#000"/>
<!-- layer: 1CENTER -->
<g fill="none" stroke="#000" stroke-width=".21">
<path d="M72.8 75.8v1.7M72.8 78.1v.5M72.8 79.1v2.5M72.8 82.1v.6M72.8 83.2v2.5M72.8 86.2v.6M72.8 87.3v2.5M72.8 90.4v.5M72.8 91.4v1.7M72.8 146.2v2M72.8 148.7v.6M72.8 149.8v2.5"/>
<path d="M72.8 152.8v.5M72.8 153.9v2.5M72.8 156.9v.6M72.8 158v2"/>
</g>
<!-- layer: CEN -->
<path d="M72.8 150.1v2.1M72.8 152.8v.5M72.8 153.8v2.6M72.8 156.9v.5M72.8 157.9v2.1" fill="none" stroke="#000" stroke-width=".21"/>
<!-- layer: ORTHO$4 -->
<path d="M72.8 157.4h.1" fill="none" stroke="#000" stroke-width=".25"/>
<!-- layer: ORTHO$3 -->
<path d="M72.8 157.4h.1" fill="none" stroke="#000" stroke-width=".25"/>
<!-- layer: 0 -->
<g fill="none" stroke="#000" stroke-width=".25">
<circle cx="72.9" cy="79.1" r="1.42"/>
<circle cx="72.9" cy="79.1" r=".83"/>
</g>
<path d="M170.6 131.4h2.4l-1.1 2.5zM42.3 216.8h2.4l-1.2 2.5z" fill="none" stroke="#000" stroke-width=".25"/>
<text font-size="6.4" x="26.9" y="30.5">DAELIM</text>
<text font-size="6.2" x="161.2" y="282.6">A4(210X297)</text>
<text font-size="5.5" x="82.9" y="282.4">대림통상주식회사</text>
<g font-size="3.7">
<text x="72.5" y="25.2">품</text>
<text x="88.7" y="25.2">명</text>
<text x="117.7" y="25.2">품</text>
<text x="130.1" y="25.2">번</text>
<text x="148.3" y="25.2">KS기호</text>
<text x="168.8" y="25.2">제도년월일</text>
<text x="31.3" y="42">비</text>
<text x="43.7" y="42">고</text>
</g>
<g font-size="2.9">
<text x="60.4" y="33.1">평면붙임 세면기/페데스탈 일체형</text>
<text x="120.1" y="33.2">DL-311</text>
<text x="153.4" y="33.2">L610</text>
<text x="172.1" y="33.2">25.10.23</text>
<text x="122.6" y="241.2">품 번</text>
<text x="146.4" y="241.2">품</text>
<text x="154.3" y="241.2">명</text>
<text x="169.4" y="241">수량</text>
<text x="181.8" y="241.1">비고</text>
</g>
<g font-size="2.8">
<text x="168.9" y="130.4">W.L</text>
<text x="41.4" y="215.8">F.L</text>
<text x="46.6" y="243.3">※ NOTE</text>
</g>
<g font-size="2.2">
<text x="122.8" y="246">DL-311</text>
<text x="148.1" y="245.9">세면기</text>
<text x="171.6" y="245.8">1</text>
<text x="181.8" y="245.8">Rev.1</text>
<text x="47.2" y="248.6">KS L 1551 위생도기에 따라</text>
<text x="141.6" y="250.7">대붙이온냉수혼합꼭지</text>
<text x="171.6" y="250.8">1</text>
<text x="46.7" y="256.7">①≤40mm : ±2mm (KS)</text>
<text x="46.9" y="252.7">실 제품 치수는 다음 허용공차 내에서 변할 수 있습니다.</text>
<text x="145.9" y="255.7">세면기폽업</text>
<text x="171.6" y="255.5">1</text>
<text x="46.7" y="260.8">②≥40mm : ±5% (KS)</text>
<text x="143.7" y="260.3">관붙이앵글밸브</text>
<text x="171.9" y="260.3">2</text>
<text x="46.7" y="264.9">③최대 허용공차 ≥ ±25mm (KS)</text>
<text x="144.5" y="265">세면기P트랩</text>
<text x="146.8" y="269.8">앵커볼트</text>
<text x="171.6" y="265.2">1</text>
<text x="46.9" y="270.6">주의 : 본 도면은 참고용입니다 정확한 시공을 위해서 반드시</text>
<text x="46.9" y="274.5">제품의 사이즈를 실측하고 시공하여 주시기 바랍니다.</text>
<text x="121.7" y="270.1">DFL-110</text>
<text x="171.6" y="270.2">1</text>
<text x="181.2" y="270.2">2개1조</text>
</g>
</svg>
